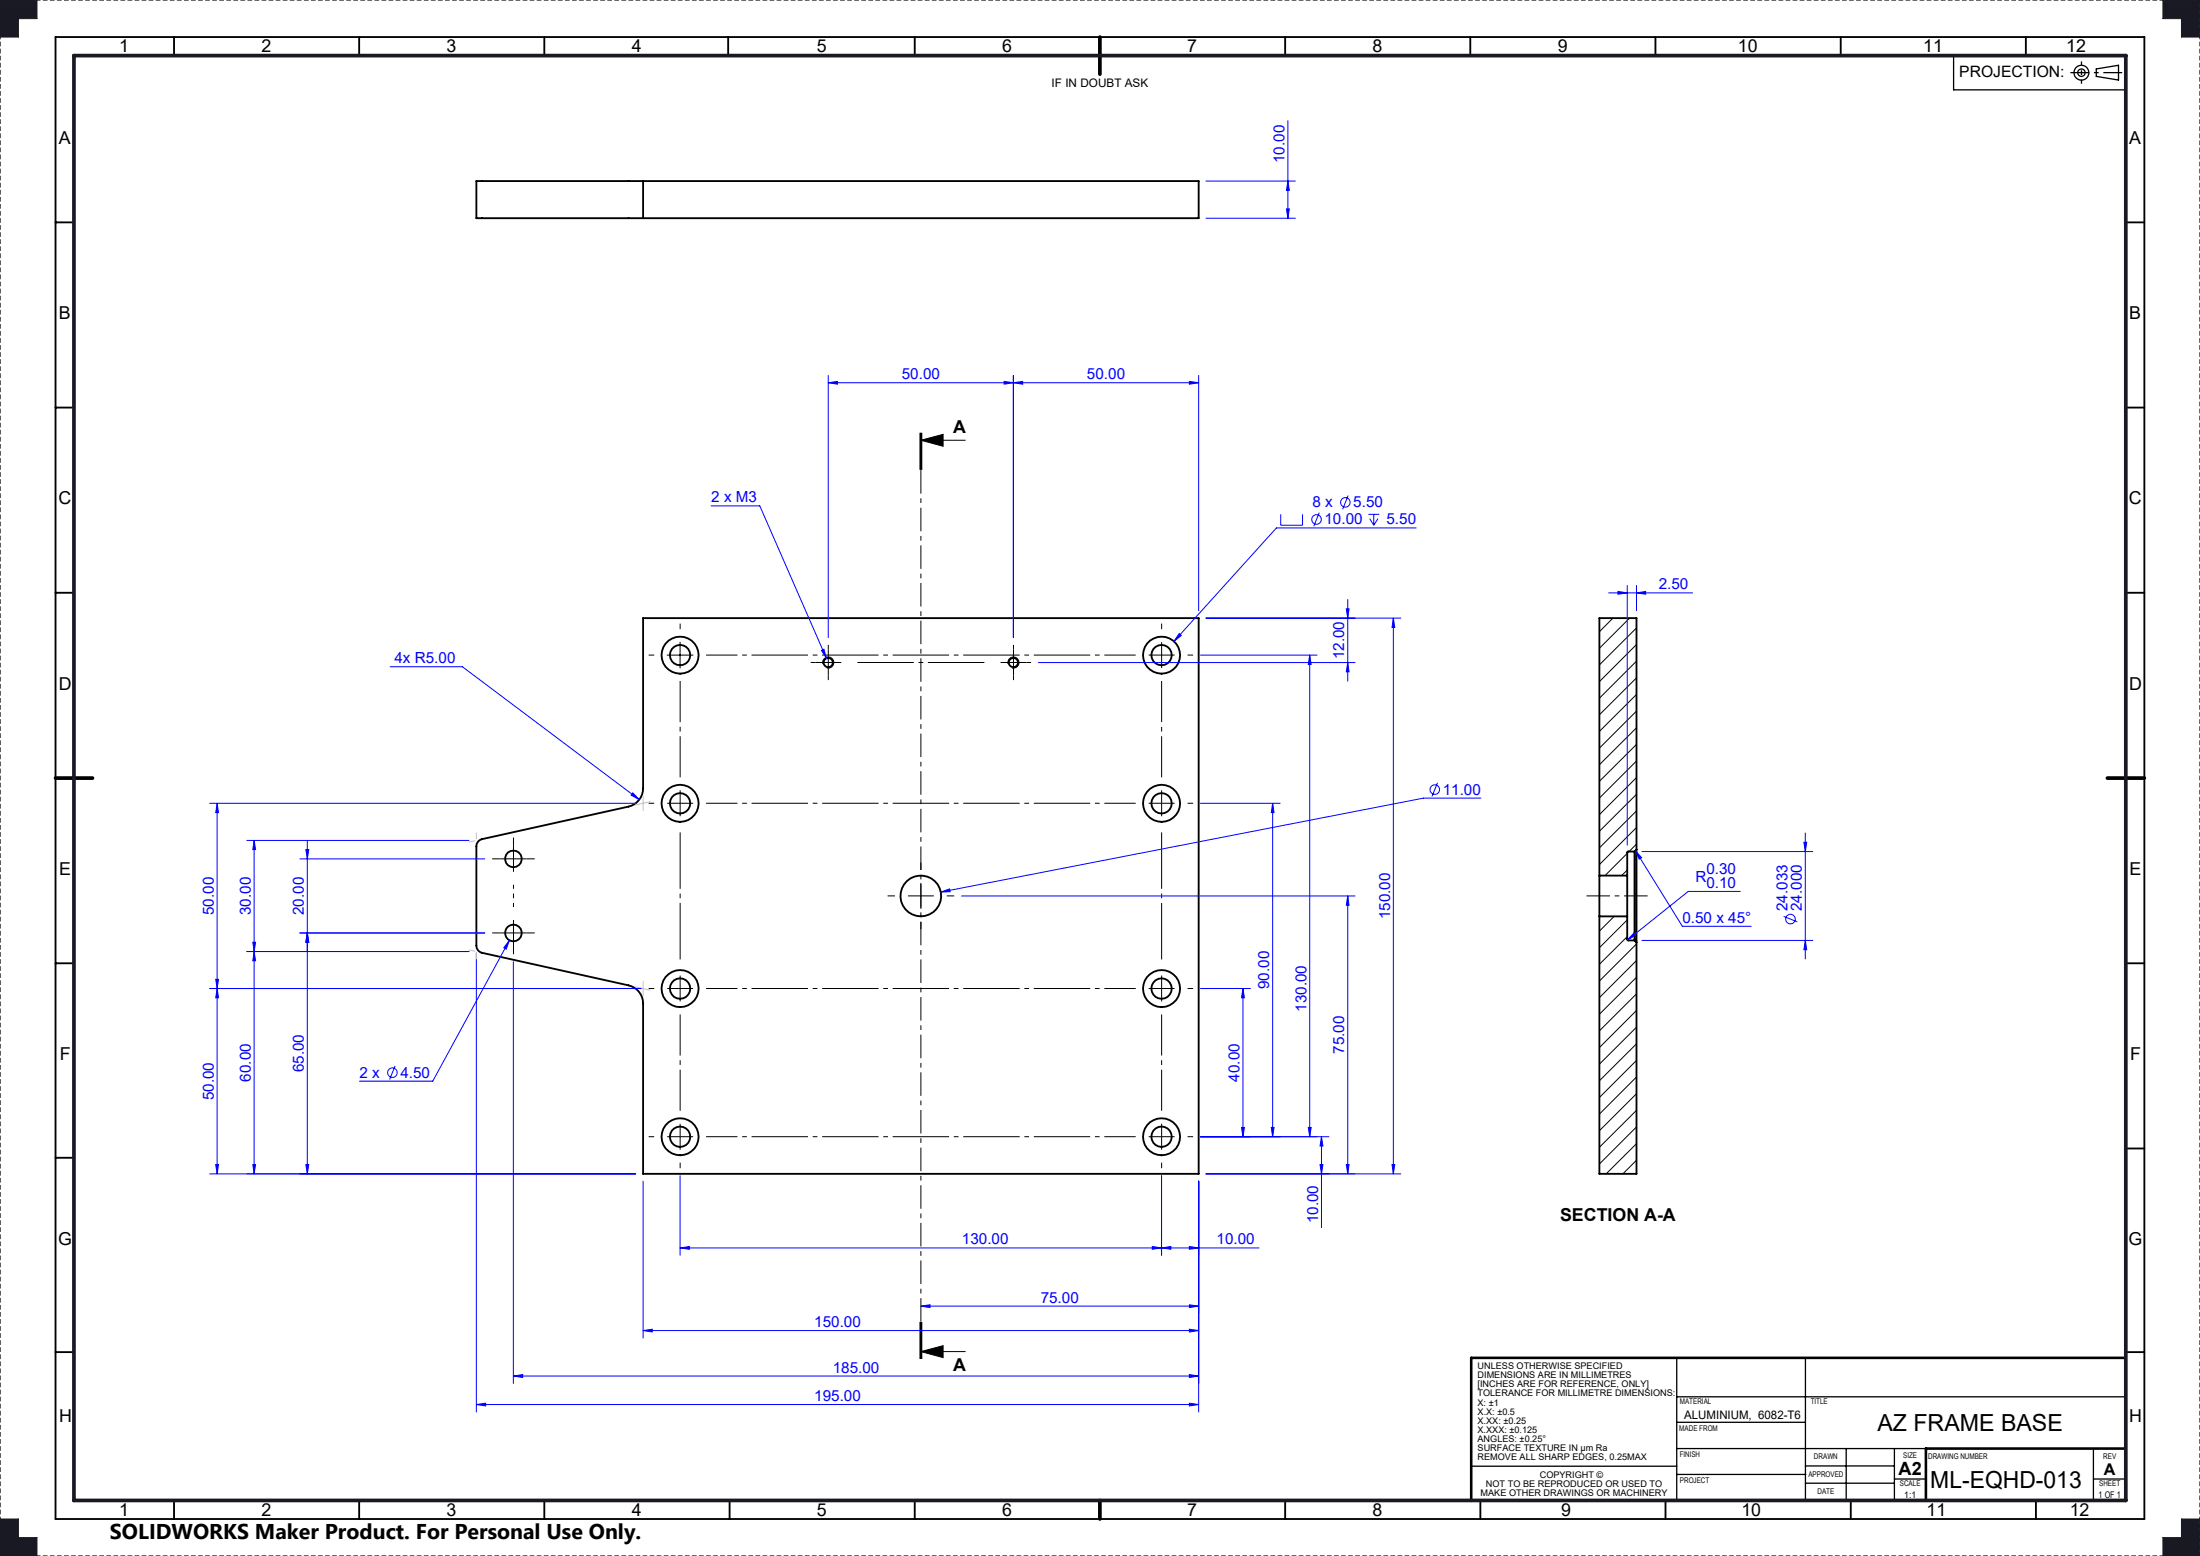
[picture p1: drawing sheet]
<svg xmlns="http://www.w3.org/2000/svg" width="594mm" height="420mm" viewBox="0 0 594 420" stroke-linecap="round" stroke-linejoin="round" font-family="sans-serif">
<g fill="none" stroke="#000" stroke-width=".5">
<path d="M15 10h564v400h-564zM47 10v5M97 10v5M147 10v5M196.6 10v5M247 10v5M347 10v5M397 10v5M447 10v5M497 10v5M547 10v5M173.6 48.9h-45v10h45"/>
<path d="M173.6 48.9v10M173.6 48.9h150v10h-150M15 60h5M574 60h5M15 110h5M574 110h5M15 160h5M173.6 166.8h150v150h-150v-46a5 5 0 0 0-3.9-4.8l-39.5-8.8a1.97 1.97 0 0 1-1.6-1.9v-26.9a1.97 1.97 0 0 1 1.6-1.9l39.5-8.8a5.1 5.1 0 0 0 3.9-4.9zM574 160h5M431.8 236.3v11.1M431.8 236.3h7.5M439.3 236.3v11.1"/>
<path d="M441.3 229.9h-1.8l-.2 .1v6.3M441.3 229.9v23.9M441.9 229.3v25M441.9 229.3v-62.5h-10.1v69.5M441.9 229.3l-.6 .6M431.8 247.4v69.4h10.1v-62.5M431.8 247.4h7.5M439.3 247.4v6.3l.3 .1h1.7M441.3 253.8l.6 .5M15 260h5M574 260h5M15 312.5h5"/>
<path d="M574 310h5M15 365h5M574 365h5M47 405v5M97 405v5M147 405v5M197 405v5M247 405v5M347 405v5M399.7 405v5M449.7 405v5M499.7 405v5"/>
<path d="M549.7 405v5"/>
<circle cx="183.6" cy="176.8" r="2.75"/>
<circle cx="183.6" cy="176.8" r="5"/>
<circle cx="223.6" cy="178.9" r="1.25"/>
<circle cx="273.6" cy="178.9" r="1.25"/>
<circle cx="313.6" cy="176.8" r="2.75"/>
<circle cx="313.6" cy="176.8" r="5"/>
<circle cx="183.6" cy="216.8" r="2.75"/>
<circle cx="183.6" cy="216.8" r="5"/>
<circle cx="313.6" cy="216.8" r="2.75"/>
<circle cx="313.6" cy="216.8" r="5"/>
<circle cx="138.6" cy="231.9" r="2.25"/>
<circle cx="138.6" cy="251.8" r="2.26"/>
<circle cx="248.6" cy="241.9" r="5.5"/>
<circle cx="183.6" cy="266.8" r="5"/>
<circle cx="183.6" cy="266.8" r="2.74"/>
<circle cx="313.6" cy="266.8" r="5"/>
<circle cx="313.6" cy="266.8" r="2.74"/>
<circle cx="183.6" cy="306.8" r="2.75"/>
<circle cx="183.6" cy="306.8" r="5"/>
<circle cx="313.6" cy="306.8" r="2.75"/>
<circle cx="313.6" cy="306.8" r="5"/>
</g>
<g fill="none" stroke="#000" stroke-width=".27">
<path d="M435.5 166.8l-3.7 3.7M440 166.8l-8.2 8.2M441.9 169.5l-10.1 10M441.9 174l-10.1 10M441.9 178.5l-10.1 10M441.9 183l-10.1 10M441.9 187.4l-10.1 10M441.9 191.9l-10.1 10M441.9 196.4l-10.1 10M441.9 200.9l-10.1 10M441.9 205.4l-10.1 10M441.9 209.9l-10.1 10"/>
<path d="M441.9 214.4l-10.1 10M441.9 218.9l-10.1 10M439.3 230.3l-5.9 6M439.3 234.9l-1.5 1.4M441.9 223.4l-10.1 10M441.9 227.8l-2.1 2.1M435.8 247.4l-4 3.9M439.3 248.3l-7.5 7.5M439.3 252.8l-7.5 7.5M441.9 254.8l-10.1 10M441.9 259.3l-10.1 10M441.9 263.8l-10.1 10"/>
<path d="M441.9 268.3l-10.1 10M441.9 272.8l-10.1 10M441.9 277.3l-10.1 9.9M441.9 281.7l-10.1 10M441.9 286.2l-10.1 10M441.9 290.7l-10.1 10M441.9 295.2l-10.1 10M441.9 299.7l-10.1 10M441.9 304.2l-10.1 10M441.9 308.7l-8.2 8.1M441.9 313.2l-3.7 3.6"/>
</g>
<g fill="none" stroke="#000" stroke-width=".35">
<path d="M527.5 15v9.3h46.5M566 18.6l6-1v4l-6-1zM452.7 377h121.3M452.7 366.5v38.8M487.5 366.5v38.5M397.2 395.8h55.5M452.7 383.9h34.8M452.7 398h34.9M452.7 391h67.3M487.5 395.7h24M498.5 391v14M511.5 391v14"/>
<path d="M511.5 399.2h8.5M565.2 391v14M565.2 399.2h8.8M487.5 400.3h24"/>
<circle cx="562" cy="19.6" r="2.01"/>
<circle cx="562" cy="19.6" r="1"/>
</g>
<path d="M559 19.6h14" fill="none" stroke="#000" stroke-width=".35" stroke-dasharray="15.2 1.3 1.3 1.3" stroke-dashoffset="10.1" stroke-linecap="butt"/>
<path d="M562 16.6v6" fill="none" stroke="#000" stroke-width=".35" stroke-dasharray="15.2 1.3 1.3 1.3" stroke-dashoffset="14.1" stroke-linecap="butt"/>
<path d="M0 0v420" fill="none" stroke="#000" stroke-width=".35" stroke-dasharray="1.3 .6" stroke-dashoffset=".2" stroke-linecap="butt"/>
<path d="M594 0h-594M0 420h594" fill="none" stroke="#191924" stroke-width=".35" stroke-dasharray="1.3 .6" stroke-dashoffset="-.1" stroke-linecap="butt"/>
<path d="M594 420v-420" fill="none" stroke="#191924" stroke-width=".35" stroke-dasharray="1.3 .6" stroke-dashoffset=".2" stroke-linecap="butt"/>
<path d="M574 366.5h-176.8v38.6M574 391h-54v14" fill="none" stroke="#000" stroke-width=".7"/>
<path d="M297 10v10M15 210h10M569 210h10M297 405v5" fill="none" stroke="#000" stroke-width="1"/>
<path d="M0 0h10v5h-5v5h-5zM584 0h10v10h-5v-5h-5zM0 410h5v5h5v5h-10zM589 410h5v10h-10v-5h5z" fill="none" stroke="#191924" stroke-width=".27"/>
<path d="M20 15h554v390h-554z" fill="none" stroke="#191924" stroke-width="1"/>
<path d="M0 410v10h10v-5h-5v-5zM584 0v5h5v5h5v-10zM0 0v10h5v-5h5v-5zM589 410v5h-5v5h10v-10z" fill-rule="evenodd" fill="#191924"/>
<g fill="none" stroke="#00f" stroke-width=".27">
<path d="M347.7 32.6v26.3M325.6 48.9h24.1M325.6 58.9h24.1M347.3 56.4h.8l-.4 2.5zM347.7 48.9l.4 2.5h-.8zM223.6 103.3l2.5-.3v.7zM223.6 103.3h100M223.6 101.3v70.8M271.1 103l2.5 .3-2.5 .4zM273.6 103.3l2.5-.3v.7zM273.6 101.3v70.8M321.1 103l2.5 .3-2.5 .4z"/>
<path d="M323.6 101.3v63.5M192 136.5h13.1l18 41.2M345.8 138.8v3h5.9v-3M356.2 138.4l-1.5 3.6M364 133.8l-1.5 3.7M369.5 138.8h2.9M369.8 140l1.1 1.8M370.9 138.8v3M372 140l-1.1 1.8M382.4 142.5h-37.8l-27.6 30.6M436.8 159.6l2.5 .4-2.5 .4zM439.3 158v70.1"/>
<path d="M441.9 158v6.8M105.3 180h19.5l47.8 35.8M221.8 175.6l.7-.4 .6 2.5zM280.4 178.8h85.5M318.4 171l.5 .5-1.9 1.6zM324.1 176.8h31.5M325.6 166.8h52.6M353.6 176.8l.4 2.5h-.8zM353.6 176.8v130M363.5 164.3h.7l-.3 2.5zM363.9 178.8l.3 2.5h-.7zM363.9 161.8v22.1"/>
<path d="M376.2 166.8l.4 2.6h-.8zM376.2 166.8v150M434.3 160h22.7M441.9 160l2.4-.4v.8zM56.6 216.8h115M58.6 216.8l.4 2.5h-.8zM58.6 216.8v100M170.9 214l1.7 1.8-2.2-1.2zM324.1 216.8h21.5M343.6 216.8l.4 2.5h-.7zM343.6 216.8v90M388.1 211.3l-1.5 3.7"/>
<path d="M399.8 215.4h-15.4l-130.4 25.4M66.6 226.9h60M68.6 226.9l.4 2.4h-.7zM68.6 226.9v89.9M81 231.8h49.9M82.6 229.3h.8l-.4 2.5zM83 226.9v89.9M441.6 229.6l1.6 1.9-.6 .4zM441.6 229.6l12.6 20.4h18.6M443.3 229.9h46.1M487 227.3h.8l-.4 2.6zM487.4 224.8v34.1"/>
<path d="M66.6 256.8h60M68.3 254.3h.7l-.4 2.5zM68.6 256.8l.4 2.5h-.7zM81 251.8h49.9M83 251.8l.4 2.5h-.8zM128.6 257.2v123.9M137.5 253.8l-.8 2.4-.7-.4zM137.5 253.8l-20.7 38h-19.8M138.6 259.6v113.8M254 240.8l2.4-.9 .1 .8zM259.6 241.8h106.3M363.9 241.8l.3 2.6h-.7z"/>
<path d="M363.9 241.8v75M441.1 251.9l.5 .6-2.2 1.2zM443.3 253.8h46.1M469.9 240.6h-14.1l-16.4 13.1M481.6 247.4l3.7 1.4M487.4 253.8l.4 2.5h-.8zM56.6 266.8h116.5M58.2 264.4h.8l-.4 2.4zM58.6 266.8l.4 2.5h-.8zM324.1 266.8h13.5M335.6 266.8l.4 2.5h-.8zM335.6 266.8v40"/>
<path d="M106.7 287.7l-1.5 3.7M56.6 316.8h115M58.2 314.3h.8l-.4 2.5zM68.3 314.3h.7l-.4 2.5zM82.6 314.3h.8l-.4 2.5zM173.6 318.8v42.4M183.6 317.3v21.5M313.6 317.3v21.5M323.6 318.8v62.3M324.1 306.8h34.7M325.6 316.8h52.6M335.2 304.3h.8l-.4 2.5z"/>
<path d="M343.3 304.3h.7l-.4 2.5zM353.2 304.3h.8l-.4 2.5zM356.4 314.3h.8l-.4 2.5zM356.8 306.8l.4 2.5h-.8zM356.8 306.8v24.6M363.5 314.3h.7l-.3 2.5zM375.8 314.3h.8l-.4 2.5zM183.6 336.8l2.5-.3v.7zM183.6 336.8h156.3M311.1 336.5l2.5 .3-2.5 .4zM313.6 336.8l2.5-.3v.7zM321.1 336.5l2.5 .3-2.5 .4z"/>
<path d="M173.6 359.1l2.5-.3v.7zM173.6 359.1h150M248.6 352.5l2.5-.3v.7zM248.6 352.5h75M321.1 358.8l2.5 .3-2.5 .4zM321.1 352.2l2.5 .3-2.5 .4zM128.6 379.1l2.5-.3v.7zM128.6 379.1h195M138.6 371.4l2.5-.4v.8zM138.6 371.4h185M321.1 378.8l2.5 .3-2.5 .4zM321.1 371l2.5 .4-2.5 .4z"/>
<circle cx="363.2" cy="135.6" r="1.29"/>
<circle cx="355.5" cy="140.2" r="1.29"/>
<circle cx="387.4" cy="213.1" r="1.29"/>
<circle cx="483.4" cy="248.1" r="1.29"/>
<circle cx="106" cy="289.5" r="1.29"/>
</g>
<g fill="none" stroke="#000" stroke-width=".27">
<path d="M248.4 116.8v10M248.6 118.8l6-1.6v3.3zM248.6 118.8h12M248.6 116.8v10M248.9 116.8v10M180.1 176.8h7M183.6 173.3v7M222.2 179.2a1.5 1.5 0 0 1 1.3-1.9 1.5 1.5 0 0 1 1.6 1.7 1.5 1.5 0 0 1-1.9 1.3M272.2 179.2a1.5 1.5 0 0 1 1.3-1.9 1.5 1.5 0 0 1 1.6 1.7 1.5 1.5 0 0 1-1.9 1.3M248.4 356.8v10M248.6 356.8v10M248.9 356.8v10z"/>
<path d="M248.6 364.8l6-1.6v3.2zM248.6 364.8h12"/>
</g>
<g fill="none" stroke="#000" stroke-width=".27" stroke-dasharray="15.2 1.3 1.3 1.3" stroke-linecap="butt">
<path d="M176.6 176.8h-1.5M183.6 169.8v-1.5M220.1 178.8h-1.2M223.6 178.8v-3.5M223.6 178.8h-3.5M223.6 178.8v3.5M223.6 178.8h3.5M223.6 175.3v-1.2M273.6 178.8v-3.5M273.6 178.8h-3.5M273.6 178.8v3.5M273.6 178.8h3.5"/>
<path d="M273.6 175.3v-1.2M277.1 178.8h1.3M313.6 176.8v-3.5M313.6 176.8h-3.5M313.6 176.8v3.5M313.6 176.8h3.5M313.6 169.8v-1.5M320.6 176.8h1.5M223.6 182.3v1.3M273.6 182.3v1.3M176.6 216.8h-1.5M183.6 216.8v-3.5"/>
<path d="M183.6 216.8h-3.5M183.6 216.8v3.5M183.6 216.8h3.5M313.6 216.8v-3.5M313.6 216.8h-3.5M313.6 216.8v3.5M313.6 216.8h3.5M320.6 216.8h1.5M135.1 231.8h-2.2M138.6 231.8v-3.5M138.6 231.8h-3.5M138.6 231.8v3.5"/>
<path d="M138.6 231.8h3.5M138.6 228.3v-2.2M142.1 231.8h2.3M248.6 234.8v-2M135.1 251.8h-2.2M138.6 251.8v-3.5M138.6 251.8h-3.5M138.6 251.8v3.5M138.6 251.8h3.5M138.6 255.3v2.3M142.1 251.8h2.3M241.6 241.8h-2"/>
<path d="M248.6 241.8v-3.5M248.6 241.8h-3.5M248.6 241.8v3.5M248.6 241.8h3.5M248.6 248.8v2M255.6 241.8h2M176.6 266.8h-1.5M183.6 266.8v-3.5M183.6 266.8h-3.5M183.6 266.8v3.5M183.6 266.8h3.5M313.6 266.8v-3.5"/>
<path d="M313.6 266.8h-3.5M313.6 266.8v3.5M313.6 266.8h3.5M320.6 266.8h1.5M176.6 306.8h-1.5M183.6 306.8v-3.5M183.6 306.8h-3.5M183.6 306.8v3.5M183.6 306.8h3.5M183.6 313.8v1.5M313.6 306.8v-3.5M313.6 306.8h-3.5"/>
<path d="M313.6 306.8v3.5M313.6 306.8h3.5M313.6 313.8v1.5M320.6 306.8h1.5"/>
</g>
<path d="M183.6 209.8v-26M313.6 209.8v-26M183.6 299.8v-26M313.6 299.8v-26" fill="none" stroke="#000" stroke-width=".27" stroke-dasharray="15.2 1.3 1.3 1.3" stroke-dashoffset="4.1" stroke-linecap="butt"/>
<path d="M230.6 178.8h36M183.6 259.8v-36M313.6 259.8v-36" fill="none" stroke="#000" stroke-width=".27" stroke-dasharray="15.2 1.3 1.3 1.3" stroke-dashoffset="-.9" stroke-linecap="butt"/>
<path d="M190.6 176.8h116M190.6 216.8h116M190.6 266.8h116M190.6 306.8h116" fill="none" stroke="#000" stroke-width=".27" stroke-dasharray="15.2 1.3 1.3 1.3" stroke-dashoffset="6.8" stroke-linecap="butt"/>
<path d="M138.6 244.8v-6" fill="none" stroke="#000" stroke-width=".27" stroke-dasharray="15.2 1.3 1.3 1.3" stroke-dashoffset="14.1" stroke-linecap="butt"/>
<path d="M248.6 116.8v250" fill="none" stroke="#000" stroke-width=".27" stroke-dasharray="6.3 1.3 1.3 1.3" stroke-dashoffset=".1" stroke-linecap="butt"/>
<path d="M444.9 241.8h-16.5" fill="none" stroke="#000" stroke-width=".27" stroke-dasharray="15.2 1.3 1.3 1.3" stroke-dashoffset="8.9" stroke-linecap="butt"/>
<path d="M173.6 214.8v4M175.6 216.4l-3.9 .9M128.2 226.9l-1.5 .4M128.6 224.8v1.6M126.7 256.4l1.5 .4M128.6 257.2v1.7M171.7 266.4l3.9 .9M173.6 264.8v4" fill="none" stroke="#c0c0c0" stroke-width=".27"/>
<path d="M347.7 48.9l.4 2.5h-.8zM347.3 56.4h.8l-.4 2.5z" fill="#00f"/>
<path d="M248.6 118.8l6-1.6v3.3zM248.6 364.8l6-1.6v3.2z" fill="#000"/>
<g fill="#00f">
<path d="M441.9 160l2.4-.4v.8zM436.8 159.6l2.5 .4-2.5 .4z"/>
<path d="M321.1 378.8l2.5 .3-2.5 .4zM128.6 379.1l2.5-.3v.7zM321.1 103l2.5 .3-2.5 .4zM273.6 103.3l2.5-.3v.7zM271.1 103l2.5 .3-2.5 .4zM223.6 103.3l2.5-.3v.7zM311.1 336.5l2.5 .3-2.5 .4zM183.6 336.8l2.5-.3v.7zM321.1 371l2.5 .4-2.5 .4zM138.6 371.4l2.5-.4v.8z"/>
<path d="M318.4 171l-1.4 2.1 1.9-1.6zM137.5 253.8l-1.5 2 .7 .4zM221.8 175.6l1.3 2.1-.6-2.5zM254 240.8l2.5-.1-.1-.8zM170.9 214l-.5 .6 2.2 1.2zM441.1 251.9l-1.7 1.8 2.2-1.2zM441.6 229.6l1.6 1.9-.6 .4z"/>
<path d="M363.5 314.3h.7l-.3 2.5zM363.9 241.8l.3 2.6h-.7zM82.6 314.3h.8l-.4 2.5zM83 251.8l.4 2.5h-.8zM58.2 314.3h.8l-.4 2.5zM58.6 266.8l.4 2.5h-.8z"/>
<path d="M375.8 314.3h.8l-.4 2.5zM376.2 166.8l.4 2.6h-.8zM363.9 178.8l.3 2.5h-.7zM363.5 164.3h.7l-.3 2.5zM335.2 304.3h.8l-.4 2.5zM335.6 266.8l.4 2.5h-.8zM343.3 304.3h.7l-.4 2.5zM343.6 216.8l.4 2.5h-.7zM353.2 304.3h.8l-.4 2.5zM353.6 176.8l.4 2.5h-.8z"/>
<path d="M487 227.3h.8l-.4 2.6zM487.4 253.8l.4 2.5h-.8z"/>
<path d="M82.6 229.3h.8l-.4 2.5zM83 251.8l.4 2.5h-.8zM356.8 306.8l.4 2.5h-.8zM356.4 314.3h.8l-.4 2.5z"/>
<path d="M173.6 359.1l2.5-.3v.7zM321.1 358.8l2.5 .3-2.5 .4zM313.6 336.8l2.5-.3v.7zM321.1 336.5l2.5 .3-2.5 .4z"/>
<path d="M321.1 352.2l2.5 .3-2.5 .4zM248.6 352.5l2.5-.3v.7z"/>
<path d="M68.6 226.9l.4 2.4h-.7zM68.3 254.3h.7l-.4 2.5z"/>
<path d="M68.6 256.8l.4 2.5h-.7zM68.3 314.3h.7l-.4 2.5zM58.6 216.8l.4 2.5h-.8zM58.2 264.4h.8l-.4 2.4z"/>
</g>
<g font-size="6.3">
<text x="506.9" y="386.1">AZ FRAME BASE</text>
<text x="521.2" y="401.5">ML-EQHD-013</text>
</g>
<text font-size="5.8" x="29.7" y="415.3">SOLIDWORKS Maker Product. For Personal Use Only.</text>
<text font-size="4.9" x="512.6" y="398">A2</text>
<g font-size="4.8">
<text x="32.1" y="14.1">1</text>
<text x="70.6" y="14.1">2</text>
<text x="120.6" y="14.1">3</text>
<text x="170.6" y="14.1">4</text>
<text x="220.6" y="14.1">5</text>
<text x="270.6" y="14.1">6</text>
<text x="320.6" y="14.1">7</text>
<text x="370.6" y="14.1">8</text>
<text x="420.6" y="14.1">9</text>
<text x="469.2" y="14.1">10</text>
<text x="519.2" y="14.1">11</text>
<text x="557.9" y="14.1">12</text>
<text x="15.9" y="38.9">A</text>
<text x="574.9" y="38.9">A</text>
<text x="15.9" y="86.2">B</text>
<text x="574.9" y="86.2">B</text>
<text x="257.4" y="116.8">A</text>
<text x="15.8" y="136.2">C</text>
<text x="574.8" y="136.2">C</text>
<text x="15.9" y="186.2">D</text>
<text x="574.9" y="186.2">D</text>
<text x="16" y="236.2">E</text>
<text x="575" y="236.2">E</text>
<text x="16.1" y="286.2">F</text>
<text x="575.1" y="286.2">F</text>
<text x="421.2" y="329.5">SECTION A-A</text>
<text x="15.7" y="336.2">G</text>
<text x="574.7" y="336.2">G</text>
<text x="257.4" y="370.1">A</text>
<text x="15.9" y="383.8">H</text>
<text x="574.9" y="383.7">H</text>
<text x="32.1" y="409.1">1</text>
<text x="70.6" y="409.1">2</text>
<text x="120.6" y="409.1">3</text>
<text x="170.6" y="409.1">4</text>
<text x="220.6" y="409.1">5</text>
<text x="270.6" y="409.1">6</text>
<text x="320.6" y="409.1">7</text>
<text x="370.6" y="409.1">8</text>
<text x="421.5" y="409.1">9</text>
<text x="470.2" y="409.1">10</text>
<text x="520.2" y="409.1">11</text>
<text x="558.8" y="409.1">12</text>
</g>
<text font-size="4.4" x="568.1" y="398.2">A</text>
<text font-size="4.2" x="529" y="20.8">PROJECTION:</text>
<g font-size="4.1" fill="#00f">
<text x="346.8" y="44" transform="rotate(-90 346.8 44)">10.00</text>
<text x="243.5" y="102.4">50.00</text>
<text x="293.5" y="102.4">50.00</text>
<text x="192.1" y="135.6">2 x M3</text>
<text x="354.4" y="137">8 x</text>
<text x="365.4" y="137">5.50</text>
<text x="357.6" y="141.6">10.00</text>
<text x="374.4" y="141.6">5.50</text>
<text x="447.8" y="159.1">2.50</text>
<text x="106.5" y="179">4x R5.00</text>
<text x="363" y="178" transform="rotate(-90 363 178)">12.00</text>
<text x="389.5" y="214.5">11.00</text>
<text x="457.7" y="237.9">R</text>
<text x="460.7" y="235.8">0.30</text>
<text x="460.7" y="239.7">0.10</text>
<text x="482.7" y="245.9" transform="rotate(-90 482.7 245.9)">24.033</text>
<text x="486.5" y="245.9" transform="rotate(-90 486.5 245.9)">24.000</text>
<text x="57.7" y="247" transform="rotate(-90 57.7 247)">50.00</text>
<text x="67.7" y="247" transform="rotate(-90 67.7 247)">30.00</text>
<text x="82.1" y="247" transform="rotate(-90 82.1 247)">20.00</text>
<text x="375.3" y="248.1" transform="rotate(-90 375.3 248.1)">150.00</text>
<text x="454.3" y="249.1">0.50 x 45°</text>
<text x="342.7" y="267" transform="rotate(-90 342.7 267)">90.00</text>
<text x="352.7" y="273.1" transform="rotate(-90 352.7 273.1)">130.00</text>
<text x="363" y="284.5" transform="rotate(-90 363 284.5)">75.00</text>
<text x="67.7" y="292" transform="rotate(-90 67.7 292)">60.00</text>
<text x="82.1" y="289.5" transform="rotate(-90 82.1 289.5)">65.00</text>
<text x="97.1" y="290.9">2 x</text>
<text x="108.1" y="290.9">4.50</text>
<text x="334.7" y="292" transform="rotate(-90 334.7 292)">40.00</text>
<text x="57.7" y="297" transform="rotate(-90 57.7 297)">50.00</text>
<text x="259.7" y="335.9">130.00</text>
<text x="328.5" y="335.9">10.00</text>
<text x="355.9" y="330.2" transform="rotate(-90 355.9 330.2)">10.00</text>
<text x="281" y="351.6">75.00</text>
<text x="219.8" y="358.2">150.00</text>
<text x="224.8" y="370.5">185.00</text>
<text x="219.8" y="378.2">195.00</text>
</g>
<g font-size="3.2">
<text x="283.9" y="23.5">IF IN DOUBT ASK</text>
<text x="454.8" y="383.1">ALUMINIUM, 6082-T6</text>
</g>
<g font-size="2.5">
<text x="398.9" y="369.5">UNLESS OTHERWISE SPECIFIED</text>
<text x="398.9" y="372">DIMENSIONS ARE IN MILLIMETRES</text>
<text x="398.9" y="374.5">[INCHES ARE FOR REFERENCE, ONLY]</text>
<text x="398.9" y="376.9">TOLERANCE FOR MILLIMETRE DIMENSIONS:</text>
<text x="398.9" y="379.4">X: ±1</text>
<text x="398.9" y="381.9">X.X: ±0.5</text>
<text x="398.9" y="384.3">X.XX: ±0.25</text>
<text x="398.9" y="386.8">X.XXX: ±0.125</text>
<text x="398.9" y="389.3">ANGLES: ±0.25°</text>
<text x="398.9" y="391.7">SURFACE TEXTURE IN μm Ra</text>
<text x="398.9" y="394.2">REMOVE ALL SHARP EDGES, 0.25MAX</text>
<text x="401.2" y="401.3">NOT TO BE REPRODUCED OR USED TO</text>
<text x="415.7" y="398.8">COPYRIGHT ©</text>
<text x="399.8" y="403.8">MAKE OTHER DRAWINGS OR MACHINERY</text>
<text x="514.2" y="404.2">1:1</text>
<text x="566.6" y="404.2">1 OF 1</text>
</g>
<g font-size="2.1">
<text x="453.6" y="378.9">MATERIAL</text>
<text x="488.9" y="378.9">TITLE</text>
<text x="453.4" y="386.2">MADE FROM</text>
<text x="453.5" y="393.3">FINISH</text>
<text x="489.8" y="393.9">DRAWN</text>
<text x="513.9" y="393.6">SIZE</text>
<text x="520.6" y="393.8">DRAWING NUMBER</text>
<text x="567.9" y="393.8">REV</text>
<text x="453.6" y="400.4">PROJECT</text>
<text x="488.3" y="398.6">APPROVED</text>
<text x="513" y="401.2">SCALE</text>
<text x="566.8" y="401.2">SHEET</text>
<text x="490.7" y="403.2">DATE</text>
</g>
</svg>
